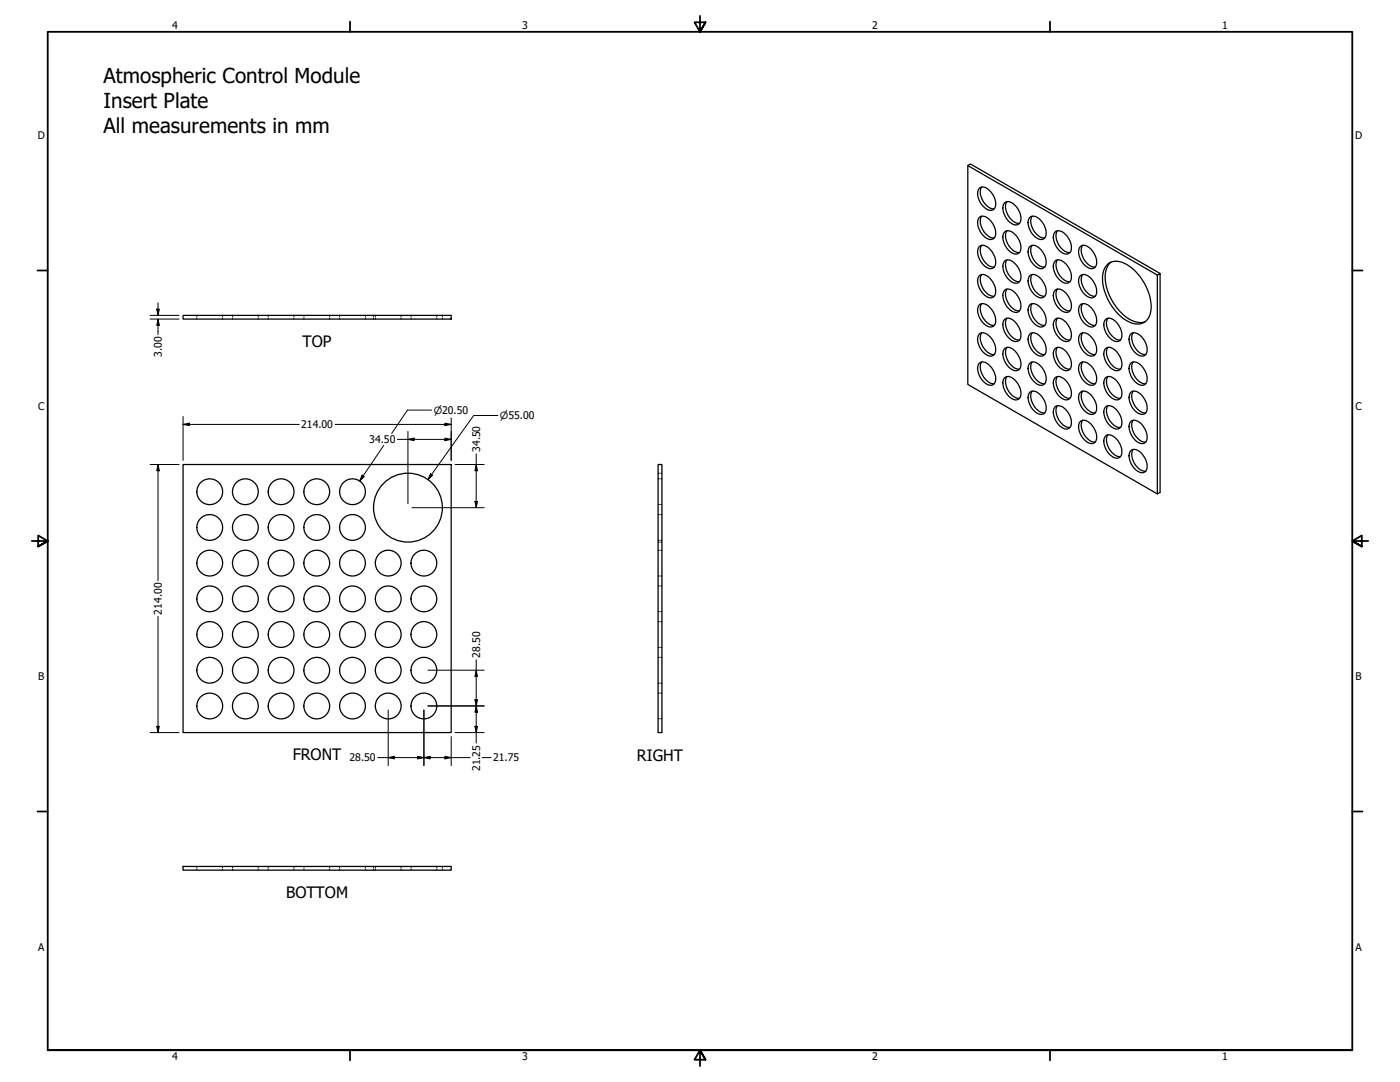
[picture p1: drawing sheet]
<svg xmlns="http://www.w3.org/2000/svg" width="559mm" height="432mm" viewBox="0 0 559 432" stroke-linecap="round" stroke-linejoin="round" font-family="sans-serif">
<!-- layer: Visible (ANSI) -->
<g fill="none" stroke="#000" stroke-width=".51">
<path d="M386.3 66.1l75.6 43.7 1.1-.7v87.4l-1.1 .6-75.6-43.7v-87.3l1-.7 75.7 43.7M390.8 75.2a2.9 2.9 0 0 1 4.4 1 6.3 6.3 0 0 1 1.6 7.2 2.95 2.95 0 0 1-4.4-1.1 6.3 6.3 0 0 1-1.6-7.1zM391.8 74.6a6.7 6.7 0 0 0 3 8.2l2 .5M390.8 86.9a2.92 2.92 0 0 1 4.4 .9 6.4 6.4 0 0 1 1.6 7.2 2.95 2.95 0 0 1-4.4-1 6.3 6.3 0 0 1-1.6-7.1zM390.8 98.5a2.54 2.54 0 0 1 3.7 .3 6.5 6.5 0 0 1 2.3 7.8 2.65 2.65 0 0 1-3.7-.3 6.5 6.5 0 0 1-2.3-7.8zM391.8 86.3a6.7 6.7 0 0 0 3 8.2l2 .5M391.8 97.9a6.7 6.7 0 0 0 3 8.2l2 .5M400.9 81a2.6 2.6 0 0 1 3.7 .4 6.5 6.5 0 0 1 2.3 7.8 2.59 2.59 0 0 1-3.7-.4 6.6 6.6 0 0 1-2.3-7.8zM400.9 92.7a2.9 2.9 0 0 1 4.4 1 6.3 6.3 0 0 1 1.6 7.1 2.97 2.97 0 0 1-4.4-1 6.4 6.4 0 0 1-1.6-7.1zM401.9 80.5a6.6 6.6 0 0 0 3 8.1l2 .6M401.9 92.1a6.7 6.7 0 0 0 3 8.2l2 .5M411 86.9a2.92 2.92 0 0 1 4.3 .9 6.4 6.4 0 0 1 1.7 7.2 2.95 2.95 0 0 1-4.4-1 6.3 6.3 0 0 1-1.6-7.1z"/>
<path d="M411 98.5a2.54 2.54 0 0 1 3.7 .3 6.5 6.5 0 0 1 2.3 7.8 2.65 2.65 0 0 1-3.7-.3 6.5 6.5 0 0 1-2.3-7.8zM412 86.3a6.7 6.7 0 0 0 3 8.2l2 .5M412 97.9a6.7 6.7 0 0 0 3 8.2l2 .5M421 92.7a2.6 2.6 0 0 1 3.7 .3 6.5 6.5 0 0 1 2.4 7.8 2.96 2.96 0 0 1-4.4-1 6.4 6.4 0 0 1-1.7-7.1zM422.1 92.1a6.7 6.7 0 0 0 3 8.2l2 .5M431.1 98.5a2.54 2.54 0 0 1 3.7 .3 6.5 6.5 0 0 1 2.3 7.8 2.65 2.65 0 0 1-3.7-.3 6.5 6.5 0 0 1-2.3-7.8zM432.1 97.9a6.7 6.7 0 0 0 3 8.2l2.1 .5M390.8 110.1a2.6 2.6 0 0 1 3.7 .4 6.5 6.5 0 0 1 2.3 7.7 2.59 2.59 0 0 1-3.7-.3 6.6 6.6 0 0 1-2.3-7.8zM391.8 109.6a6.7 6.7 0 0 0 3 8.2l2 .4M400.9 104.3a2.9 2.9 0 0 1 4.4 1 6.3 6.3 0 0 1 1.6 7.1 2.95 2.95 0 0 1-4.4-1 6.3 6.3 0 0 1-1.6-7.1zM400.9 116a2.92 2.92 0 0 1 4.4 .9 6.4 6.4 0 0 1 1.6 7.2 2.95 2.95 0 0 1-4.4-1 6.3 6.3 0 0 1-1.6-7.1zM401.9 103.7a6.7 6.7 0 0 0 3 8.2l2 .5"/>
<path d="M401.9 115.4a6.7 6.7 0 0 0 3 8.2l2 .4M411 110.1a2.6 2.6 0 0 1 3.7 .4 6.5 6.5 0 0 1 2.3 7.7 2.59 2.59 0 0 1-3.7-.3 6.6 6.6 0 0 1-2.3-7.8zM412 109.6a6.7 6.7 0 0 0 3 8.2l2 .4M421 104.3a2.6 2.6 0 0 1 3.7 .4 6.5 6.5 0 0 1 2.4 7.7 2.94 2.94 0 0 1-4.4-1 6.3 6.3 0 0 1-1.7-7.1zM421 116a2.6 2.6 0 0 1 3.7 .3 6.5 6.5 0 0 1 2.4 7.8 2.94 2.94 0 0 1-4.4-1 6.3 6.3 0 0 1-1.7-7.1zM422.1 103.7a6.7 6.7 0 0 0 3 8.2l2 .5M422.1 115.4a6.7 6.7 0 0 0 3 8.2l2 .4M431.1 110.1a2.6 2.6 0 0 1 3.7 .4 6.5 6.5 0 0 1 2.3 7.7 2.59 2.59 0 0 1-3.7-.3 6.6 6.6 0 0 1-2.3-7.8zM432.1 109.6a6.7 6.7 0 0 0 3 8.2l2.1 .4M441.7 105.9a6.1 6.1 0 0 1 7.8-.5 20.8 20.8 0 0 1 9.8 18.9 5.5 5.5 0 0 1-8.7 4.2 20.3 20.3 0 0 1-10.3-19.8zM443.4 104.6a8.9 8.9 0 0 0-2 8.9 21.3 21.3 0 0 0 10.5 14.5 6.9 6.9 0 0 0 5.3 .4M461.9 109.8v87.3"/>
<path d="M73.1 125.9h107v1.4h-107zM390.8 121.8a2.9 2.9 0 0 1 4.4 1 6.3 6.3 0 0 1 1.6 7.1 2.59 2.59 0 0 1-3.7-.4 6.6 6.6 0 0 1-2.3-7.7zM390.8 133.4a2.9 2.9 0 0 1 4.4 1 6.3 6.3 0 0 1 1.6 7.1 2.97 2.97 0 0 1-4.4-1 6.4 6.4 0 0 1-1.6-7.1zM391.8 121.2a6.6 6.6 0 0 0 3 8.2l2 .5M391.8 132.8a6.7 6.7 0 0 0 3 8.2l2 .5M400.9 127.6a2.54 2.54 0 0 1 3.7 .3 6.5 6.5 0 0 1 2.3 7.8 2.95 2.95 0 0 1-4.4-1 6.3 6.3 0 0 1-1.6-7.1zM400.9 139.2a2.54 2.54 0 0 1 3.7 .4 6.5 6.5 0 0 1 2.3 7.8 2.65 2.65 0 0 1-3.7-.4 6.5 6.5 0 0 1-2.3-7.8zM401.9 127a6.7 6.7 0 0 0 3 8.2l2 .5M401.9 138.6a6.7 6.7 0 0 0 3 8.3l2 .4M411 121.8a2.9 2.9 0 0 1 4.3 1 6.3 6.3 0 0 1 1.7 7.1 2.59 2.59 0 0 1-3.7-.4 6.6 6.6 0 0 1-2.3-7.7zM411 133.4a2.9 2.9 0 0 1 4.3 1 6.3 6.3 0 0 1 1.7 7.1 2.97 2.97 0 0 1-4.4-1 6.4 6.4 0 0 1-1.6-7.1zM412 121.2a6.6 6.6 0 0 0 3 8.2l2 .5"/>
<path d="M412 132.8a6.7 6.7 0 0 0 3 8.2l2 .5M421 127.6a2.54 2.54 0 0 1 3.7 .3 6.5 6.5 0 0 1 2.4 7.8 2.94 2.94 0 0 1-4.4-1 6.3 6.3 0 0 1-1.7-7.1zM421 139.2a2.54 2.54 0 0 1 3.7 .4 6.5 6.5 0 0 1 2.4 7.8 2.65 2.65 0 0 1-3.8-.4 6.5 6.5 0 0 1-2.3-7.8zM422.1 127a6.7 6.7 0 0 0 3 8.2l2 .5M422.1 138.6a6.7 6.7 0 0 0 3 8.3l2 .4M431.1 121.8a2.6 2.6 0 0 1 3.7 .3 6.5 6.5 0 0 1 2.3 7.8 2.59 2.59 0 0 1-3.7-.4 6.6 6.6 0 0 1-2.3-7.7zM431.1 133.4a2.6 2.6 0 0 1 3.7 .4 6.5 6.5 0 0 1 2.3 7.7 2.96 2.96 0 0 1-4.4-1 6.4 6.4 0 0 1-1.6-7.1zM432.1 121.2a6.6 6.6 0 0 0 3 8.2l2.1 .5M432.1 132.8a6.7 6.7 0 0 0 3 8.2l2.1 .5M441.2 127.6a2.54 2.54 0 0 1 3.7 .3 6.5 6.5 0 0 1 2.3 7.8 2.94 2.94 0 0 1-4.4-1 6.3 6.3 0 0 1-1.6-7.1zM441.2 139.2a2.54 2.54 0 0 1 3.7 .4 6.5 6.5 0 0 1 2.3 7.8 2.65 2.65 0 0 1-3.7-.4 6.5 6.5 0 0 1-2.3-7.8zM442.2 127a6.7 6.7 0 0 0 3 8.2l2.1 .5"/>
<path d="M442.2 138.6a6.7 6.7 0 0 0 3 8.3l2.1 .4M451.3 133.4a3.5 3.5 0 0 1 5 1.7 5.7 5.7 0 0 1 1 6.4 2.96 2.96 0 0 1-4.4-1 6.4 6.4 0 0 1-1.6-7.1zM452.3 132.8a6.7 6.7 0 0 0 3 8.2l2 .5M390.8 145a2.9 2.9 0 0 1 4.4 1 6.3 6.3 0 0 1 1.6 7.2 2.95 2.95 0 0 1-4.4-1.1 6.3 6.3 0 0 1-1.6-7.1zM391.8 144.4a6.7 6.7 0 0 0 3 8.3l2 .4M400.9 150.8a2.6 2.6 0 0 1 3.7 .4 6.5 6.5 0 0 1 2.3 7.8 2.59 2.59 0 0 1-3.7-.4 6.6 6.6 0 0 1-2.3-7.8zM401.9 150.3a6.6 6.6 0 0 0 3 8.2l2 .5M411 145a2.9 2.9 0 0 1 4.3 1 6.3 6.3 0 0 1 1.7 7.2 2.95 2.95 0 0 1-4.4-1.1 6.3 6.3 0 0 1-1.6-7.1zM411 156.7a2.92 2.92 0 0 1 4.3 .9 6.4 6.4 0 0 1 1.7 7.2 2.95 2.95 0 0 1-4.4-1 6.3 6.3 0 0 1-1.6-7.1zM412 144.4a6.7 6.7 0 0 0 3 8.3l2 .4M412 156.1a6.7 6.7 0 0 0 3 8.2l2 .5M421 150.8a2.6 2.6 0 0 1 3.7 .4 6.5 6.5 0 0 1 2.4 7.8 2.59 2.59 0 0 1-3.8-.4 6.6 6.6 0 0 1-2.3-7.8z"/>
<path d="M422.1 150.3a6.6 6.6 0 0 0 3 8.2l2 .5M431.1 145a2.6 2.6 0 0 1 3.7 .4 6.5 6.5 0 0 1 2.3 7.8 2.94 2.94 0 0 1-4.4-1.1 6.3 6.3 0 0 1-1.6-7.1zM431.1 156.7a2.6 2.6 0 0 1 3.7 .4 6.5 6.5 0 0 1 2.3 7.7 2.94 2.94 0 0 1-4.4-1 6.3 6.3 0 0 1-1.6-7.1zM432.1 144.4a6.7 6.7 0 0 0 3 8.3l2.1 .4M432.1 156.1a6.7 6.7 0 0 0 3 8.2l2.1 .5M441.2 150.8a2.6 2.6 0 0 1 3.7 .4 6.5 6.5 0 0 1 2.3 7.8 2.59 2.59 0 0 1-3.7-.4 6.6 6.6 0 0 1-2.3-7.8zM442.2 150.3a6.6 6.6 0 0 0 3 8.2l2.1 .5M451.3 145a2.94 2.94 0 0 1 4.4 1 6.3 6.3 0 0 1 1.6 7.2 2.94 2.94 0 0 1-4.4-1.1 6.3 6.3 0 0 1-1.6-7.1zM451.3 156.7a2.96 2.96 0 0 1 4.4 .9 6.4 6.4 0 0 1 1.6 7.2 2.94 2.94 0 0 1-4.4-1 6.3 6.3 0 0 1-1.6-7.1zM452.3 144.4a6.7 6.7 0 0 0 3 8.3l2 .4M452.3 156.1a6.7 6.7 0 0 0 3 8.2l2 .5M421 162.5a2.6 2.6 0 0 1 3.7 .4 6.5 6.5 0 0 1 2.4 7.7 2.59 2.59 0 0 1-3.8-.3 6.6 6.6 0 0 1-2.3-7.8z"/>
<path d="M422.1 161.9a6.7 6.7 0 0 0 3 8.2l2 .5M431.1 168.3a2.54 2.54 0 0 1 3.7 .4 6.5 6.5 0 0 1 2.3 7.7 2.94 2.94 0 0 1-4.4-1 6.3 6.3 0 0 1-1.6-7.1zM432.1 167.7a6.7 6.7 0 0 0 3 8.2l2.1 .5M441.2 162.5a2.6 2.6 0 0 1 3.7 .4 6.5 6.5 0 0 1 2.3 7.7 2.59 2.59 0 0 1-3.7-.3 6.6 6.6 0 0 1-2.3-7.8zM441.2 174.1a2.6 2.6 0 0 1 3.7 .4 6.5 6.5 0 0 1 2.3 7.7 2.96 2.96 0 0 1-4.4-.9 6.4 6.4 0 0 1-1.6-7.2zM442.2 161.9a6.7 6.7 0 0 0 3 8.2l2.1 .5M442.2 173.5a6.7 6.7 0 0 0 3 8.2l2.1 .5M451.3 168.3a3.4 3.4 0 0 1 5 1.8 5.7 5.7 0 0 1 1 6.3 3.5 3.5 0 0 1-5.1-1.7 5.7 5.7 0 0 1-.9-6.4zM451.3 180a3.4 3.4 0 0 1 5 1.7 5.7 5.7 0 0 1 1 6.4 3.5 3.5 0 0 1-5.1-1.8 5.7 5.7 0 0 1-.9-6.3zM452.3 167.7a6.7 6.7 0 0 0 3 8.2l2 .5M452.3 179.4a6.7 6.7 0 0 0 3 8.2l2 .4M73.1 185.4h107v107h-107z"/>
<path d="M262.7 185.4h1.5v107h-1.5zM73.1 345.8h107v1.5h-107z"/>
<circle cx="83.7" cy="196.2" r="5.1"/>
<circle cx="97.9" cy="196.2" r="5.1"/>
<circle cx="112.2" cy="196.2" r="5.1"/>
<circle cx="126.4" cy="196.2" r="5.1"/>
<circle cx="140.7" cy="196.2" r="5.1"/>
<circle cx="83.7" cy="210.5" r="5.1"/>
<circle cx="97.9" cy="210.5" r="5.1"/>
<circle cx="112.2" cy="210.5" r="5.1"/>
<circle cx="126.4" cy="210.5" r="5.1"/>
<circle cx="140.7" cy="210.5" r="5.1"/>
<circle cx="162.8" cy="202.6" r="13.7"/>
<circle cx="83.7" cy="224.7" r="5.1"/>
<circle cx="83.7" cy="239" r="5.1"/>
<circle cx="97.9" cy="239" r="5.1"/>
<circle cx="97.9" cy="224.7" r="5.1"/>
<circle cx="112.2" cy="224.7" r="5.1"/>
<circle cx="112.2" cy="239" r="5.1"/>
<circle cx="126.4" cy="224.7" r="5.1"/>
<circle cx="126.4" cy="239" r="5.1"/>
<circle cx="140.7" cy="224.7" r="5.1"/>
<circle cx="140.7" cy="239" r="5.1"/>
<circle cx="155" cy="224.7" r="5.1"/>
<circle cx="155" cy="239" r="5.1"/>
<circle cx="169.2" cy="224.7" r="5.1"/>
<circle cx="169.2" cy="239" r="5.1"/>
<circle cx="83.7" cy="253.2" r="5.1"/>
<circle cx="97.9" cy="253.2" r="5.1"/>
<circle cx="112.2" cy="253.2" r="5.1"/>
<circle cx="126.4" cy="253.2" r="5.1"/>
<circle cx="140.7" cy="253.2" r="5.1"/>
<circle cx="155" cy="253.2" r="5.1"/>
<circle cx="169.2" cy="253.2" r="5.1"/>
<circle cx="83.7" cy="267.5" r="5.1"/>
<circle cx="97.9" cy="267.5" r="5.1"/>
<circle cx="112.2" cy="267.5" r="5.1"/>
<circle cx="126.4" cy="267.5" r="5.1"/>
<circle cx="140.7" cy="267.5" r="5.1"/>
<circle cx="155" cy="267.5" r="5.1"/>
<circle cx="169.2" cy="267.5" r="5.1"/>
<circle cx="83.7" cy="281.7" r="5.1"/>
<circle cx="97.9" cy="281.7" r="5.1"/>
<circle cx="112.2" cy="281.7" r="5.1"/>
<circle cx="126.4" cy="281.7" r="5.1"/>
<circle cx="140.7" cy="281.7" r="5.1"/>
<circle cx="155" cy="281.7" r="5.1"/>
<circle cx="169.2" cy="281.7" r="5.1"/>
</g>
<!-- layer: Hidden (ANSI) -->
<g fill="none" stroke="#000" stroke-width=".4">
<path d="M78.6 125.9v.5M78.6 126.9v.4M88.8 125.9v.5M88.8 126.9v.4M92.8 125.9v.5M92.8 126.9v.4M103.1 125.9v.5M103.1 126.9v.4M107.1 125.9v.5M107.1 126.9v.4M117.3 125.9v.5M117.3 126.9v.4"/>
<path d="M121.3 125.9v.5M121.3 126.9v.4M131.6 125.9v.5M131.6 126.9v.4M135.6 125.9v.5M135.6 126.9v.4M145.8 125.9v.5M145.8 126.9v.4M149.1 125.9v.5M149.1 126.9v.4M149.8 125.9v.5M149.8 126.9v.4"/>
<path d="M160.1 125.9v.5M160.1 126.9v.4M164.1 125.9v.5M164.1 126.9v.4M174.3 125.9v.5M174.3 126.9v.4M176.6 125.9v.5M176.6 126.9v.4M262.7 188.8h.5M262.7 191.1h.5M263.7 188.8h.5M263.7 191.1h.5"/>
<path d="M262.7 216.4h.5M262.7 201.3h.5M262.7 205.4h.5M262.7 215.6h.5M262.7 219.6h.5M263.7 216.4h.5M263.7 201.3h.5M263.7 205.4h.5M263.7 215.6h.5M263.7 219.6h.5M262.7 229.9h.5M262.7 233.8h.5"/>
<path d="M263.7 229.9h.5M263.7 233.8h.5M262.7 244.1h.5M262.7 248.1h.5M262.7 258.4h.5M263.7 244.1h.5M263.7 248.1h.5M263.7 258.4h.5M262.7 262.3h.5M262.7 272.6h.5M262.7 276.6h.5M263.7 262.3h.5"/>
<path d="M263.7 272.6h.5M263.7 276.6h.5M262.7 286.9h.5M263.7 286.9h.5M78.6 345.8v.5M78.6 346.8v.5M88.8 345.8v.5M88.8 346.8v.5M92.8 345.8v.5M92.8 346.8v.5M103.1 345.8v.5M103.1 346.8v.5"/>
<path d="M107.1 345.8v.5M107.1 346.8v.5M117.3 345.8v.5M117.3 346.8v.5M121.3 345.8v.5M121.3 346.8v.5M131.6 345.8v.5M131.6 346.8v.5M135.6 345.8v.5M135.6 346.8v.5M145.8 345.8v.5M145.8 346.8v.5"/>
<path d="M149.1 345.8v.5M149.1 346.8v.5M149.8 345.8v.5M149.8 346.8v.5M160.1 345.8v.5M160.1 346.8v.5M164.1 345.8v.5M164.1 346.8v.5M174.3 345.8v.5M174.3 346.8v.5M176.6 345.8v.5M176.6 346.8v.5"/>
</g>
<!-- layer: Border (ANSI) -->
<g fill="none" stroke="#000" stroke-width=".72">
<path d="M139.7 8.6v4.1M279.4 6.3v6.4l-2.2-3.8h4.4l-2.2 3.8 2.2-3.8M419.1 8.6v4.1M15 107.9h4M539.8 107.9h4M12.7 215.9h6.3l-3.8-2.2v4.4l3.8-2.2-3.8 2.2M546.1 215.9h-6.3l3.8-2.2v4.4l-3.8-2.2 3.8 2.2M15 323.8h4M539.8 323.8h4M19 419.1v-406.4h520.8v406.4h-520.8h520.8M139.7 419.1v4.1M419.1 419.1v4.1"/>
<path d="M281.6 422.9l-2.2-3.8 2.2 3.8h-4.4l2.2-3.8v6.3"/>
</g>
<!-- layer: Dimension (ANSI) -->
<g fill="none" stroke="#000" stroke-width=".4">
<path d="M59.9 127.3h11.6M59.9 125.9h11.6M62.6 123.4h1l-.5 2.5zM63.1 127.3l.5 2.5h-1zM63.1 120.9v5M63.1 127.3v6.2M73.1 169.4l2.5-.5v.9zM73.1 169.4h46.3M73.1 166.2v17.6M133.7 169.4h46.4M158.6 175.3h21.5M162.8 175.3l2.5-.5v1.1z"/>
<path d="M162.8 172.2v28.8M177.6 168.9l2.5 .5-2.5 .4zM177.6 174.8l2.5 .5-2.5 .6zM180.1 166.8v17M59.9 185.4h11.6M63.1 185.4l.5 2.5h-1zM63.1 185.4v46.3M181.7 185.4h11.6M190.1 185.4l.5 2.5h-1zM190.1 181.1v21.5M164.4 202.6h28.9M189.6 200.1h1l-.5 2.5z"/>
<path d="M63.1 246v46.4M170.8 267.5h22.5M189.6 279.2h1l-.5 2.5zM190.1 267.5l.5 2.5h-1zM190.1 263.3v33.2M59.9 292.4h11.6M62.6 289.9h1l-.5 2.5zM154.9 283.3v22.2M169.2 283.3v22.2M170.8 281.7h22.5M180.1 294v11.5M181.7 292.4h11.6"/>
<path d="M189.6 289.9h1l-.5 2.5zM190.1 281.7l.5 2.5h-1zM150.7 302.3h37M154.9 302.3l2.5-.5v1.1zM166.7 301.8l2.5 .5-2.5 .6zM169.2 302.3l2.5-.5v1.1zM177.6 301.8l2.5 .5-2.5 .6zM192.4 302.3h3.6"/>
</g>
<g fill="#000">
<path d="M62.6 123.4h1l-.5 2.5z" fill-rule="evenodd"/>
<path d="M63.1 127.3l.5 2.5h-1z" fill-rule="evenodd"/>
<path d="M73.1 169.4l2.5-.5v.9z" fill-rule="evenodd"/>
<path d="M162.8 175.3l2.5-.5v1.1z" fill-rule="evenodd"/>
<path d="M177.6 168.9l2.5 .5-2.5 .4z" fill-rule="evenodd"/>
<path d="M177.6 174.8l2.5 .5-2.5 .6z" fill-rule="evenodd"/>
<path d="M63.1 185.4l.5 2.5h-1z" fill-rule="evenodd"/>
<path d="M190.1 185.4l.5 2.5h-1z" fill-rule="evenodd"/>
<path d="M189.6 200.1h1l-.5 2.5z" fill-rule="evenodd"/>
<path d="M189.6 279.2h1l-.5 2.5z" fill-rule="evenodd"/>
<path d="M190.1 267.5l.5 2.5h-1z" fill-rule="evenodd"/>
<path d="M62.6 289.9h1l-.5 2.5z" fill-rule="evenodd"/>
<path d="M189.6 289.9h1l-.5 2.5z" fill-rule="evenodd"/>
<path d="M190.1 281.7l.5 2.5h-1z" fill-rule="evenodd"/>
<path d="M154.9 302.3l2.5-.5v1.1z" fill-rule="evenodd"/>
<path d="M166.7 301.8l2.5 .5-2.5 .6z" fill-rule="evenodd"/>
<path d="M169.2 302.3l2.5-.5v1.1z" fill-rule="evenodd"/>
<path d="M177.6 301.8l2.5 .5-2.5 .6z" fill-rule="evenodd"/>
</g>
<!-- layer: Symbol (ANSI) -->
<path d="M153.2 177.8l-9.6 14.2M172.3 163.7h-9.7l-6.3 9.3M198.7 165.8h-9.6l-18.3 25.6M144.5 189.6l.9 .6-1.8 1.8zM171.8 189.1l.9 .6-1.9 1.7z" fill="none" stroke="#000" stroke-width=".4"/>
<g fill="#000">
<path d="M144.5 189.6l.9 .6-1.8 1.8z" fill-rule="evenodd"/>
<path d="M171.8 189.1l.9 .6-1.9 1.7z" fill-rule="evenodd"/>
</g>
<g font-size="8.2">
<text x="41.3" y="33.3">Atmospheric Control Module</text>
<text x="41.3" y="43.1">Insert Plate</text>
<text x="41.3" y="53">All measurements in mm</text>
</g>
<g font-size="6.3">
<text x="120.8" y="138.5">TOP</text>
<text x="116.8" y="303.3">FRONT</text>
<text x="254.3" y="303.5">RIGHT</text>
<text x="114.2" y="358.4">BOTTOM</text>
</g>
<g font-size="4.2">
<text x="68.7" y="11.7">4</text>
<text x="208.4" y="11.7">3</text>
<text x="348.1" y="11.7">2</text>
<text x="487.8" y="11.7">1</text>
<text x="15.1" y="55.5">D</text>
<text x="540.9" y="55.5">D</text>
<text x="64.6" y="142.4" transform="rotate(-90 64.6 142.4)">3.00</text>
<text x="15.2" y="163.4">C</text>
<text x="541" y="163.4">C</text>
<text x="120.2" y="170.9">214.00</text>
<text x="147.4" y="176.9">34.50</text>
<text x="191.6" y="180.3" transform="rotate(-90 191.6 180.3)">34.50</text>
<text x="64.6" y="245.2" transform="rotate(-90 64.6 245.2)">214.00</text>
<text x="191.6" y="262.5" transform="rotate(-90 191.6 262.5)">28.50</text>
<text x="15.3" y="271.4">B</text>
<text x="541.1" y="271.4">B</text>
<text x="139.5" y="303.9">28.50</text>
<text x="196.8" y="303.9">21.75</text>
<text x="191.6" y="307.8" transform="rotate(-90 191.6 307.8)">21.25</text>
<text x="15.2" y="379.3">A</text>
<text x="541" y="379.3">A</text>
<text x="68.7" y="423.2">4</text>
<text x="208.4" y="423.2">3</text>
<text x="348.1" y="423.2">2</text>
<text x="487.8" y="423.2">1</text>
</g>
<g font-size="4">
<text x="173.1" y="165.2">⌀20.50</text>
<text x="199.5" y="167.3">⌀55.00</text>
</g>
</svg>
